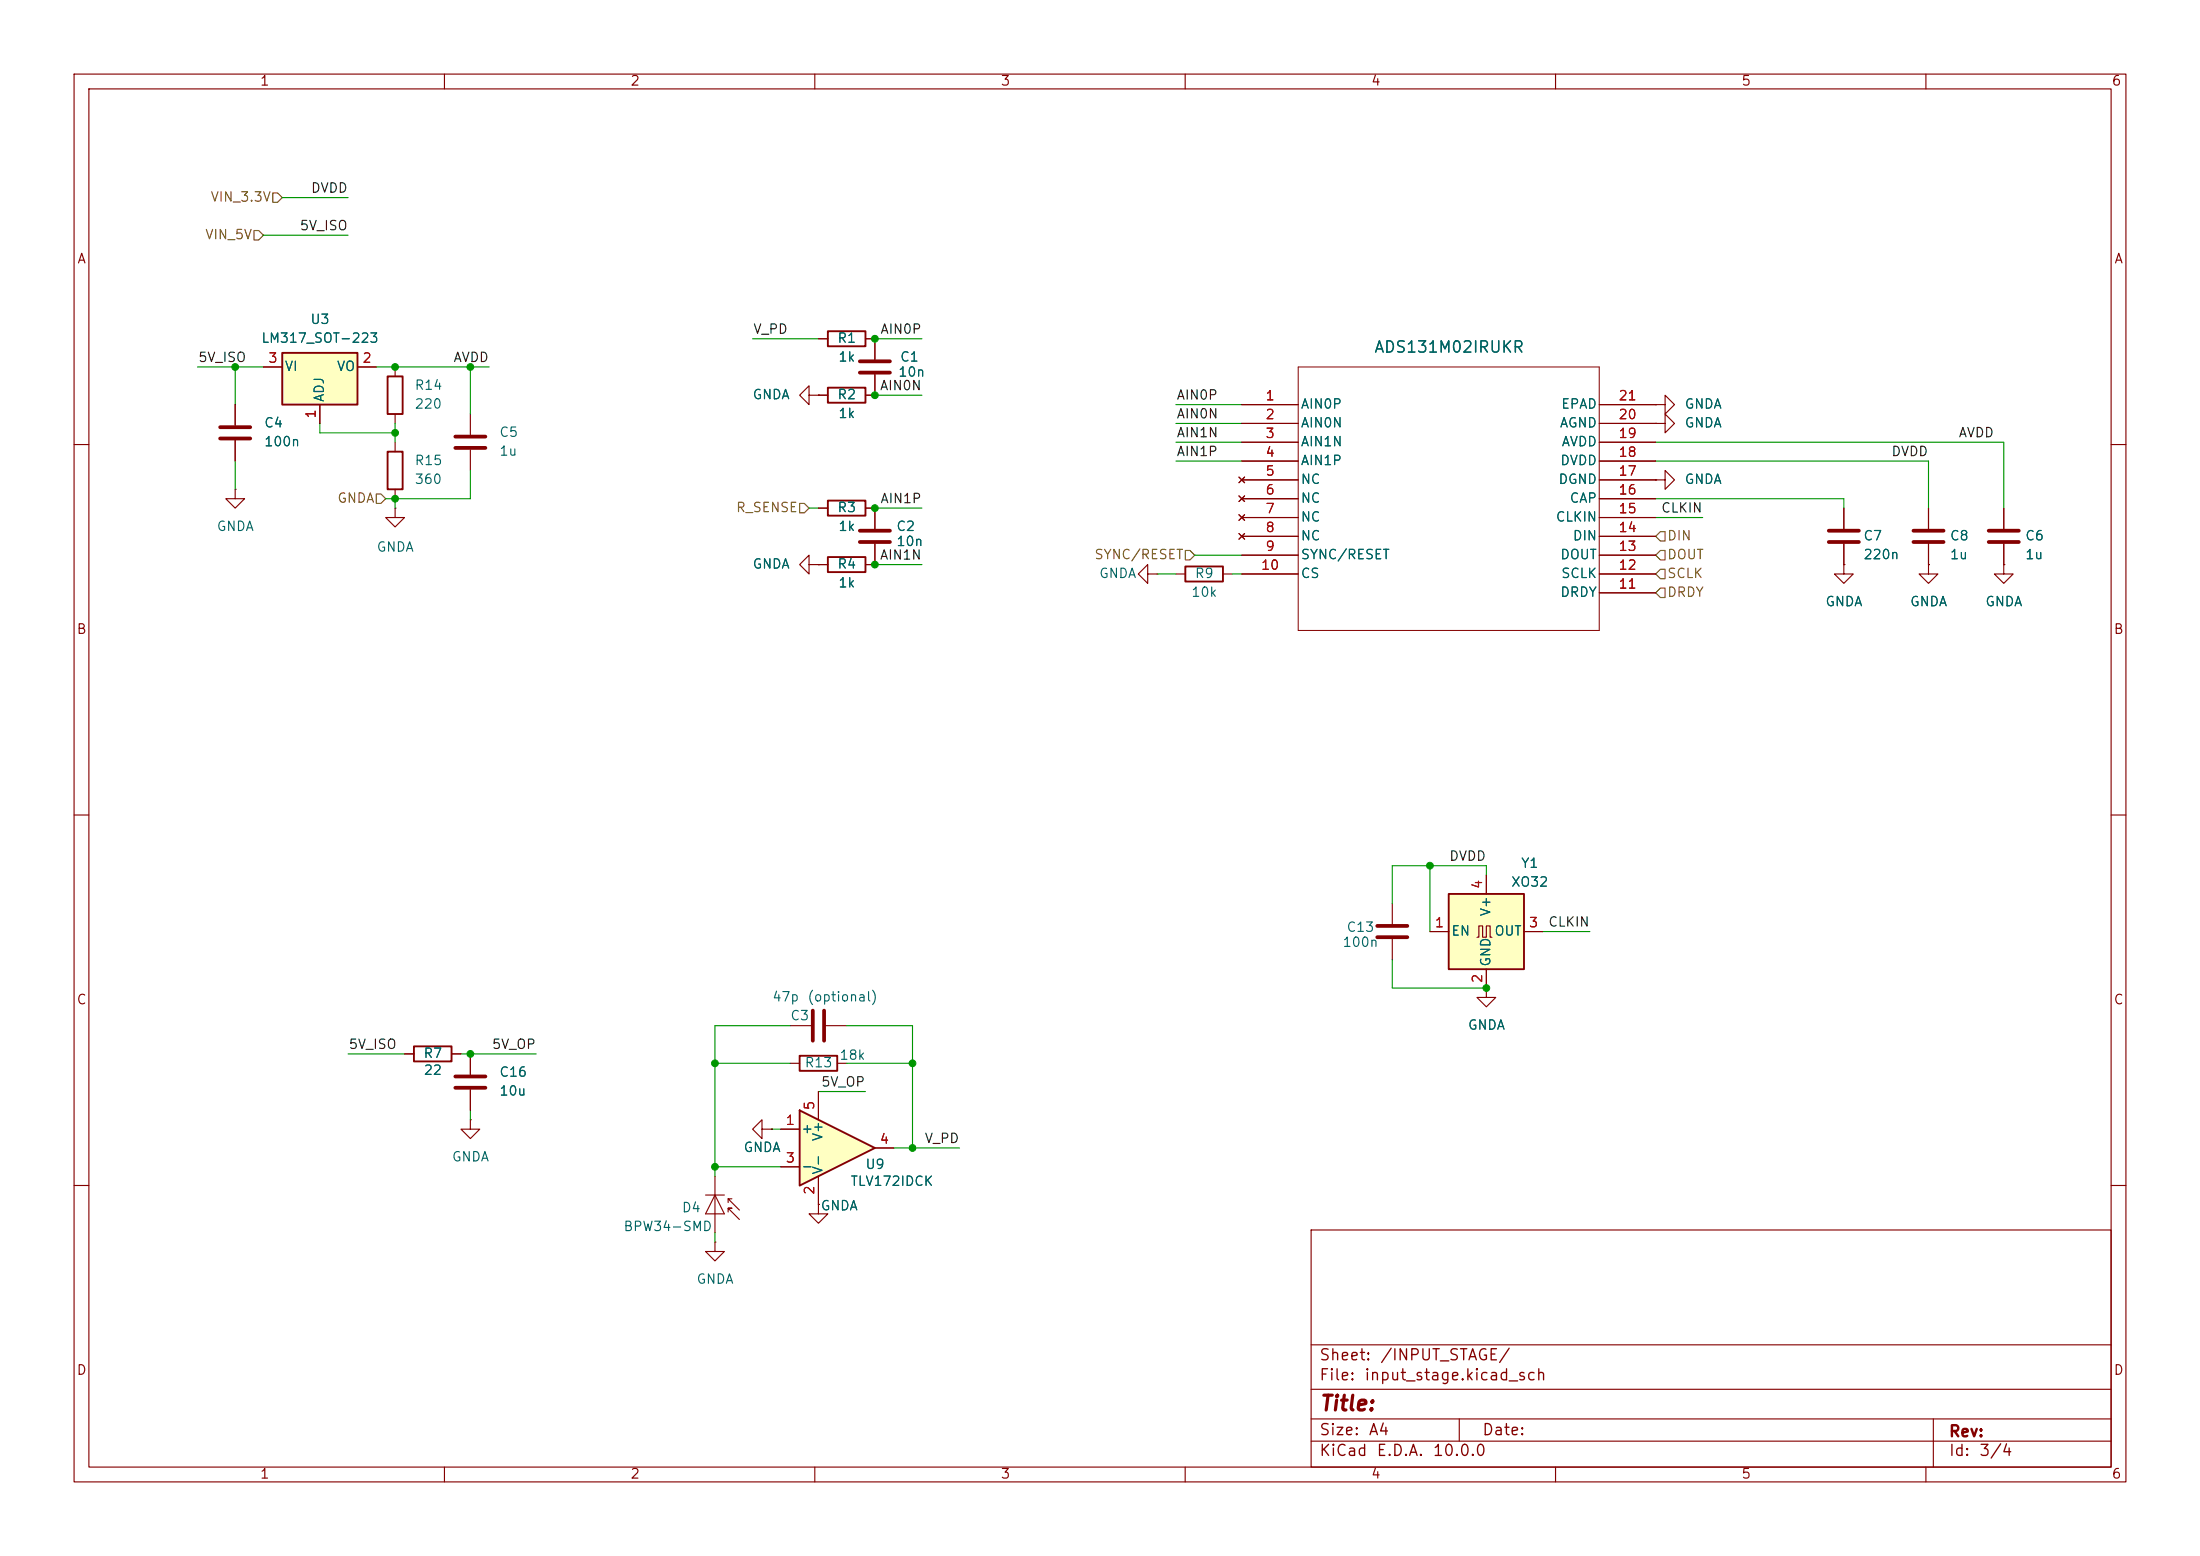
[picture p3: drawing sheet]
<svg xmlns="http://www.w3.org/2000/svg" width="297mm" height="210mm" viewBox="0 0 297 210" stroke-linecap="round" stroke-linejoin="round" font-family="sans-serif">
<g fill="none" stroke="#840000" stroke-width=".15">
<path d="M10 10h277v190h-277zM12 12h273v186h-273zM60 10v2M110 10v2M160 10v2M210 10v2M260 10v2M118.1 45.7v2.8M118.1 50.5v2.8M10 60h2M285 60h2M10 110h2"/>
<path d="M285 110h2M63.5 142.2v2.8M63.5 147.1v2.8M10 160h2M177 166h108v32h-108zM285 160h2M60 198v2M110 198v2M160 198v2M177 194.5h108M177 191.5h108M177 187.5h108"/>
<path d="M177 181.5h108M197 191.5v3M210 198v2M260 198v2M261 191.5v6.5"/>
</g>
<path d="M116.1 48.8h4M116.1 50.3h4M61.5 145.3h4M61.5 146.8h4" fill="none" stroke="#840000" stroke-width=".51"/>
<path d="M107.9 149.9l10.2 5-10.2 5.1z" fill="#ffffc2"/>
<path d="M111.8 44.7h5v2h-5zM111.8 52.3h5v2.1h-5zM111.8 75.2h5v2h-5zM111.8 67.6h5v2h-5zM160 76.5h5.1v2h-5.1zM55.9 141.2h5.1v2.1h-5.1zM107.9 142.5h5.1v2h-5.1zM107.9 149.9l10.2 5-10.2 5.1z" fill="none" stroke="#840000" stroke-width=".25"/>
<g fill="none" stroke="#840000" stroke-width=".15">
<path d="M110.5 45.7h1.3M110.5 53.3h1.3M116.8 45.7h1.3M116.8 53.3h1.3M223.5 57.2h1.3v-1.3l1.3 1.3-1.3 1.2v-1.2M223.5 57.2h.1M223.5 54.6h1.3v-1.3l1.3 1.3-1.3 1.3v-1.3M223.5 54.6h.1M31.7 66v1.3h1.3l-1.3 1.3-1.2-1.3h1.2M31.7 66h.1M53.3 68.6v1.3h1.3l-1.3 1.2-1.2-1.2h1.2M53.3 68.6h.1"/>
<path d="M110.5 76.2h1.3M110.5 68.6h1.3M116.8 68.6h1.3v2.8M118.1 73.4v2.8h-1.3M154.9 77.5v-1.3l-1.2 1.3 1.2 1.2v-1.2h1.3M156.2 77.5h.1M158.7 77.5h1.3M165.1 77.5h1.3M223.5 64.8h1.3v-1.3l1.3 1.3-1.3 1.2v-1.2M223.5 64.8h.1M270.5 76.2v1.3h1.3l-1.3 1.2-1.3-1.2h1.3M270.5 76.2h.1"/>
<path d="M270.5 68.6v2.8M270.5 73.4v2.8M106.7 138.4h2.8M111.5 138.4h2.8M188 121.9v2.8M188 126.7v2.8M200.7 133.4v1.2h1.2l-1.2 1.3-1.3-1.3h1.3M200.7 133.4h.1M54.6 142.2h1.3M61 142.2h1.2M63.5 151.1v1.3h1.3l-1.3 1.3-1.3-1.3h1.3M63.5 151.1h.1"/>
<path d="M96.5 158.8v7.6M102.9 152.4v-1.3l-1.3 1.3 1.3 1.3v-1.3h1.2M104.1 152.4h.1M105.4 152.4h2.5M105.4 157.5h2.5M106.7 143.5h1.2M110.5 147.3v3.8M110.5 158.8v3.8M113 143.5h1.3M118.1 154.9h2.5M95.2 161.3h2.6M96.5 167.6v1.3h1.3l-1.3 1.3-1.3-1.3h1.3"/>
<path d="M96.5 167.6h.1M96.5 161.3l1.3 2.5h-2.6zM98.3 163.6v-.5h.5h-.5l1.5 1.5M98.3 161.8v.5M98.8 161.8h-.5l1.5 1.5M110.5 162.6v1.2h1.3l-1.3 1.3-1.3-1.3h1.3M110.5 162.6h.1"/>
</g>
<path d="M116.1 71.6h4M116.1 73.2h4M268.5 71.6h4M268.5 73.2h4M109.7 136.4v4.1M111.3 136.4v4.1M185.9 125h4.1M185.9 126.5h4.1" fill="none" stroke="#840000" stroke-width=".51"/>
<path d="M195.6 120.7h10.1v10.1h-10.1z" fill="#ffffc2"/>
<path d="M52.3 50.8h2.1v5.1h-2.1zM195.6 120.7h10.1v10.1h-10.1z" fill="none" stroke="#840000" stroke-width=".25"/>
<g fill="none" stroke="#840000" stroke-width=".15">
<path d="M53.3 49.5v1.3M53.3 55.9v1.3M109.2 53.3v-1.2l-1.3 1.2 1.3 1.3v-1.3h1.3M110.5 53.3h.1M167.6 54.6h7.7M167.6 57.2h7.7M167.6 59.7h7.7M215.9 54.6h7.6M215.9 57.2h7.6M215.9 59.7h7.6M109.2 76.2v-1.3l-1.3 1.3 1.3 1.3v-1.3h1.3M110.5 76.2h.1"/>
<path d="M167.3 64.4l.7 .8M167.3 66.9l.7 .8M167.3 69.5l.7 .7M167.3 72l.7 .8M167.6 62.2h7.7M167.6 64.8h7.7M167.6 67.3h7.7M167.6 69.9h7.7M167.6 72.4h7.7M167.6 74.9h7.7M167.6 77.5h7.7M168 64.4l-.7 .8"/>
<path d="M168 66.9l-.7 .8M168 69.5l-.7 .7M168 72l-.7 .8M215.9 62.2h7.6M215.9 64.8h7.6M215.9 67.3h7.6M215.9 69.9h7.6M215.9 72.4h7.6M215.9 74.9h7.6M215.9 77.5h7.6M248.9 76.2v1.3h1.3l-1.3 1.2-1.3-1.2h1.3M248.9 76.2h.1"/>
<path d="M248.9 68.6v2.8M248.9 73.4v2.8M260.3 76.2v1.3h1.3l-1.3 1.2-1.2-1.2h1.2M260.3 76.2h.1M260.3 68.6v2.8M260.3 73.4v2.8M215.9 80h7.6M200.7 118.1v2.6M193 125.7h2.6M199.4 126.5h.2v-1.5h.6v1.5h.5v-1.5h.5v1.5h.2M200.7 130.8v2.6M205.7 125.7h2.6"/>
</g>
<path d="M175.3 49.5h40.6v35.6h-40.6z" fill="none" stroke="#840000" stroke-width=".14"/>
<path d="M246.9 71.6h4.1M246.9 73.2h4.1M258.3 71.6h4.1M258.3 73.2h4.1" fill="none" stroke="#840000" stroke-width=".51"/>
<path d="M38.1 47.6h10.2v7h-10.2z" fill="#ffffc2"/>
<path d="M38.1 47.6h10.2v7h-10.2zM52.3 61h2.1v5h-2.1z" fill="none" stroke="#840000" stroke-width=".25"/>
<g fill="none" stroke="#840000" stroke-width=".15">
<path d="M31.7 54.6v2.8M31.7 59.4v2.8M35.6 49.5h2.5M43.2 54.6v2.6M48.3 49.5h2.5M53.3 59.7v1.3M63.5 55.9v2.8M110.5 53.3h.1M110.5 53.3h1.3M110.5 45.7h1.3M116.8 45.7h1.3v2.8M118.1 50.5v2.8h-1.3"/>
<path d="M167.6 54.6h7.7M167.6 57.2h7.7M167.6 59.7h7.7M215.9 54.6h7.6M215.9 57.2h7.6M215.9 59.7h7.6M223.5 57.2h.1M223.5 54.6h.1M53.3 66v1.3M63.5 60.7v2.8M110.5 76.2h.1M110.5 68.6h1.3"/>
<path d="M110.5 76.2h1.3M116.8 68.6h1.3v2.8M118.1 73.4v2.8h-1.3M167.3 64.4l.7 .8M167.3 66.9l.7 .8M167.3 69.5l.7 .7M167.3 72l.7 .8M167.6 62.2h7.7M167.6 64.8h7.7M167.6 67.3h7.7M167.6 69.9h7.7M167.6 72.4h7.7"/>
<path d="M167.6 74.9h7.7M167.6 77.5h7.7M168 64.4l-.7 .8M168 66.9l-.7 .8M168 69.5l-.7 .7M168 72l-.7 .8M215.9 62.2h7.6M215.9 64.8h7.6M215.9 67.3h7.6M215.9 69.9h7.6M215.9 72.4h7.6M215.9 74.9h7.6"/>
<path d="M215.9 77.5h7.6M223.5 64.8h.1M248.9 76.2h.1M248.9 68.6v2.8M248.9 73.4v2.8M260.3 76.2h.1M260.3 68.6v2.8M260.3 73.4v2.8M270.5 76.2h.1M270.5 68.6v2.8M270.5 73.4v2.8M215.9 80h7.6"/>
<path d="M200.7 118.1v2.6M193 125.7h2.6M200.7 133.4h.1M200.7 130.8v2.6M205.7 125.7h2.6M54.6 142.2h1.3M61 142.2h1.2M63.5 142.2v2.8M63.5 147.1v2.8M104.1 152.4h.1M105.4 152.4h2.5M105.4 157.5h2.5"/>
<path d="M110.5 147.3v3.8M110.5 158.8v3.8M118.1 154.9h2.5M110.5 162.6h.1"/>
</g>
<path d="M29.7 57.7h4.1M29.7 59.2h4.1M61.5 58.9h4M61.5 60.5h4" fill="none" stroke="#840000" stroke-width=".51"/>
<path d="M34.3 31.1h.6l.7 .7-.7 .6h-.6zM36.8 26h.7l.6 .7-.6 .6h-.7zM50.8 66.7h.6l.7 .6-.7 .6h-.6zM107.9 67.9h.7l.6 .7-.6 .6h-.7zM160 74.3h.7l.6 .6-.6 .7h-.7zM224.2 76.8h.6v1.3h-.6l-.7-.6zM224.2 74.3h.6v1.3h-.6l-.7-.7zM224.2 79.4h.6v1.2h-.6l-.7-.6zM224.2 71.8h.6v1.2h-.6l-.7-.6z" fill="none" stroke="#725600" stroke-width=".15"/>
<g fill="none" stroke="#009600" stroke-width=".15">
<path d="M35.6 31.8h11.4M38.1 26.7h8.9M26.7 49.5h8.9M31.7 49.5v5.1M43.2 57.2v1.2h10.1M50.8 49.5h15.2M53.3 57.2v2.5M63.5 49.5v6.4M101.6 45.7h8.9M118.1 53.3h6.4M118.1 45.7h6.4M158.7 59.7h8.9"/>
<path d="M158.7 54.6h8.9M158.7 57.2h8.9M223.5 59.7h47v8.9M31.7 62.2v3.8M53.3 67.3v1.3M63.5 63.5v3.8h-11.4M109.2 68.6h1.3M118.1 76.2h6.4M118.1 68.6h6.4M156.2 77.5h2.5M158.7 62.2h8.9M161.3 74.9h6.3"/>
<path d="M166.4 77.5h1.2M223.5 62.2h36.8v6.4M223.5 67.3h25.4v1.3M223.5 69.9h6.4M193 116.8v8.9M200.7 118.1v-1.3h-12.7v5.1M106.7 138.4h-10.2v20.4M114.3 138.4h8.9v16.5M188 129.5v3.9h12.7M208.3 125.7h6.3M47 142.2h7.6M62.2 142.2h10.2"/>
<path d="M63.5 149.9v1.2M96.5 143.5h10.2M96.5 157.5h8.9M104.1 152.4h1.3M110.5 147.3h6.3M114.3 143.5h8.9M120.6 154.9h8.9M96.5 166.4v1.2"/>
</g>
<g fill="#009600" stroke="#009600" stroke-width=".14">
<circle cx="53.3" cy="49.5" r=".46"/>
<circle cx="53.3" cy="58.4" r=".46"/>
<circle cx="63.5" cy="49.5" r=".46"/>
<circle cx="31.7" cy="49.5" r=".46"/>
<circle cx="53.3" cy="67.3" r=".46"/>
<circle cx="118.1" cy="76.2" r=".46"/>
<circle cx="118.1" cy="68.6" r=".46"/>
<circle cx="118.1" cy="45.7" r=".46"/>
<circle cx="118.1" cy="53.3" r=".46"/>
<circle cx="123.2" cy="154.9" r=".46"/>
<circle cx="123.2" cy="143.5" r=".46"/>
<circle cx="96.5" cy="157.5" r=".46"/>
<circle cx="96.5" cy="143.5" r=".46"/>
<circle cx="63.5" cy="142.2" r=".46"/>
<circle cx="193" cy="116.8" r=".46"/>
<circle cx="200.7" cy="133.4" r=".46"/>
</g>
<text font-size="2" fill="#840000" x="178" y="190.9">Title:</text>
<text font-size="1.5" fill="#006464" x="185.4" y="48">ADS131M02IRUKR</text>
<g font-size="1.5" fill="#840000">
<text x="178" y="184">Sheet:</text>
<text x="186.2" y="184">/INPUT_STAGE/</text>
<text x="178" y="186.7">File:</text>
<text x="184.1" y="186.7">input_stage.kicad_sch</text>
<text x="178" y="196.9">KiCad</text>
<text x="178" y="194.1">Size:</text>
<text x="184.7" y="194.1">A4</text>
<text x="185.7" y="196.9">E.D.A.</text>
<text x="193.3" y="196.9">10.0.0</text>
<text x="200" y="194.1">Date:</text>
<text x="263" y="194.3">Rev:</text>
<text x="263" y="196.9">Id:</text>
<text x="267.1" y="196.9">3/4</text>
</g>
<g font-size="1.3" fill="#840000">
<text x="35" y="11.9">1</text>
<text x="85" y="11.9">2</text>
<text x="135" y="11.9">3</text>
<text x="185" y="11.9">4</text>
<text x="235" y="11.9">5</text>
<text x="285" y="11.9">6</text>
<text x="10.3" y="35.9">A</text>
<text x="285.3" y="35.9">A</text>
<text x="10.3" y="85.9">B</text>
<text x="285.3" y="85.9">B</text>
<text x="10.3" y="135.9">C</text>
<text x="285.3" y="135.9">C</text>
<text x="10.3" y="185.9">D</text>
<text x="285.3" y="185.9">D</text>
<text x="35" y="199.9">1</text>
<text x="85" y="199.9">2</text>
<text x="135" y="199.9">3</text>
<text x="185" y="199.9">4</text>
<text x="235" y="199.9">5</text>
<text x="285" y="199.9">6</text>
</g>
<g font-size="1.3" fill="#725600">
<text x="28.3" y="27.5">VIN_3.3V</text>
<text x="27.6" y="32.6">VIN_5V</text>
<text x="45.4" y="68.2">GNDA</text>
<text x="99.3" y="69.4">R_SENSE</text>
<text x="147.7" y="75.8">SYNC/RESET</text>
<text x="225" y="75.8">DOUT</text>
<text x="225" y="73.3">DIN</text>
<text x="225" y="78.3">SCLK</text>
<text x="225" y="80.9">DRDY</text>
</g>
<g font-size="1.3" fill="#0f0f0f">
<text x="41.9" y="26.3">DVDD</text>
<text x="40.4" y="31.4">5V_ISO</text>
<text x="101.6" y="45.4">V_PD</text>
<text x="118.8" y="45.4">AIN0P</text>
<text x="26.7" y="49.2">5V_ISO</text>
<text x="61.1" y="49.2">AVDD</text>
<text x="118.7" y="53">AIN0N</text>
<text x="158.7" y="56.8">AIN0N</text>
<text x="158.7" y="59.3">AIN1N</text>
<text x="158.7" y="54.3">AIN0P</text>
<text x="264.3" y="59.3">AVDD</text>
<text x="158.7" y="61.9">AIN1P</text>
<text x="255.2" y="61.9">DVDD</text>
<text x="118.8" y="68.2">AIN1P</text>
<text x="224.2" y="69.5">CLKIN</text>
<text x="118.7" y="75.9">AIN1N</text>
<text x="195.6" y="116.5">DVDD</text>
<text x="208.9" y="125.4">CLKIN</text>
<text x="47" y="141.9">5V_ISO</text>
<text x="66.3" y="141.9">5V_OP</text>
<text x="110.8" y="147">5V_OP</text>
<text x="124.7" y="154.6">V_PD</text>
</g>
<g font-size="1.3" fill="#006464">
<text x="35.2" y="46.6">LM317_SOT-223</text>
<text x="41.8" y="44">U3</text>
<text x="113" y="46.6">R1</text>
<text x="38.4" y="50.4">VI</text>
<text x="45.4" y="50.4">VO</text>
<text x="55.9" y="52.9">R14</text>
<text x="113.1" y="49.1">1k</text>
<text x="121.2" y="51.2">10n</text>
<text x="121.4" y="49.1">C1</text>
<text x="35.6" y="58">C4</text>
<text x="44" y="54.4" transform="rotate(-90 44 54.4)">ADJ</text>
<text x="55.9" y="55.5">220</text>
<text x="67.3" y="59.3">C5</text>
<text x="101.5" y="54.2">GNDA</text>
<text x="113" y="54.2">R2</text>
<text x="113.1" y="56.7">1k</text>
<text x="175.5" y="55.5">AIN0P</text>
<text x="175.5" y="58">AIN0N</text>
<text x="210.5" y="58">AGND</text>
<text x="210.7" y="55.5">EPAD</text>
<text x="227.3" y="58">GNDA</text>
<text x="227.3" y="55.5">GNDA</text>
<text x="35.6" y="60.6">100n</text>
<text x="55.9" y="65.6">360</text>
<text x="55.9" y="63.1">R15</text>
<text x="67.3" y="61.8">1u</text>
<text x="175.5" y="60.6">AIN1N</text>
<text x="175.5" y="63.1">AIN1P</text>
<text x="175.5" y="65.6">NC</text>
<text x="210.3" y="65.6">DGND</text>
<text x="210.5" y="63.1">DVDD</text>
<text x="210.7" y="60.6">AVDD</text>
<text x="227.3" y="65.6">GNDA</text>
<text x="29.2" y="72">GNDA</text>
<text x="113" y="69.4">R3</text>
<text x="113.1" y="72">1k</text>
<text x="120.9" y="72">C2</text>
<text x="175.5" y="68.2">NC</text>
<text x="175.5" y="70.7">NC</text>
<text x="209.9" y="70.7">CLKIN</text>
<text x="211.8" y="68.2">CAP</text>
<text x="50.8" y="74.8">GNDA</text>
<text x="101.5" y="77.1">GNDA</text>
<text x="113" y="77.1">R4</text>
<text x="120.9" y="74">10n</text>
<text x="175.5" y="73.3">NC</text>
<text x="175.5" y="75.8">SYNC/RESET</text>
<text x="210.5" y="75.8">DOUT</text>
<text x="212.2" y="73.3">DIN</text>
<text x="251.5" y="73.3">C7</text>
<text x="251.5" y="75.8">220n</text>
<text x="263.2" y="73.3">C8</text>
<text x="263.2" y="75.8">1u</text>
<text x="273.3" y="73.3">C6</text>
<text x="273.3" y="75.8">1u</text>
<text x="113.1" y="79.6">1k</text>
<text x="148.3" y="78.3">GNDA</text>
<text x="160.7" y="80.9">10k</text>
<text x="161.2" y="78.3">R9</text>
<text x="175.5" y="78.3">CS</text>
<text x="210.5" y="80.9">DRDY</text>
<text x="210.7" y="78.3">SCLK</text>
<text x="246.3" y="82.1">GNDA</text>
<text x="257.8" y="82.1">GNDA</text>
<text x="267.9" y="82.1">GNDA</text>
<text x="203.9" y="120">XO32</text>
<text x="205.3" y="117.4">Y1</text>
<text x="201.5" y="123.8" transform="rotate(-90 201.5 123.8)">V+</text>
<text x="181.2" y="128.1">100n</text>
<text x="181.7" y="126.1">C13</text>
<text x="195.8" y="126.6">EN</text>
<text x="201.5" y="130.6" transform="rotate(-90 201.5 130.6)">GND</text>
<text x="201.7" y="126.6">OUT</text>
<text x="104.2" y="135.5">47p</text>
<text x="108.9" y="135.5">(optional)</text>
<text x="57.1" y="143.1">R7</text>
<text x="106.6" y="138">C3</text>
<text x="113.2" y="143.4">18k</text>
<text x="198.1" y="139.3">GNDA</text>
<text x="57.1" y="145.4">22</text>
<text x="67.3" y="145.6">C16</text>
<text x="67.3" y="148.2">10u</text>
<text x="108.5" y="144.4">R13</text>
<text x="100.3" y="155.8">GNDA</text>
<text x="108.1" y="153.3">+</text>
<text x="111.4" y="154.1" transform="rotate(-90 111.4 154.1)">V+</text>
<text x="60.9" y="157.1">GNDA</text>
<text x="108.1" y="158.3">-</text>
<text x="111.4" y="158.6" transform="rotate(-90 111.4 158.6)">V-</text>
<text x="114.7" y="160.4">TLV172IDCK</text>
<text x="116.7" y="158.1">U9</text>
<text x="84.1" y="166.5">BPW34-SMD</text>
<text x="92" y="163.9">D4</text>
<text x="110.7" y="163.7">GNDA</text>
<text x="93.9" y="173.6">GNDA</text>
</g>
<g font-size="1.3" fill="#a90000">
<text x="36.1" y="49.3">3</text>
<text x="48.8" y="49.3">2</text>
<text x="42.9" y="56.6" transform="rotate(-90 42.9 56.6)">1</text>
<text x="170.7" y="54.4">1</text>
<text x="170.7" y="56.9">2</text>
<text x="170.7" y="59.4">3</text>
<text x="218.4" y="59.4">19</text>
<text x="218.4" y="56.9">20</text>
<text x="218.4" y="54.4">21</text>
<text x="170.7" y="62">4</text>
<text x="170.7" y="64.5">5</text>
<text x="218.4" y="64.5">17</text>
<text x="218.4" y="62">18</text>
<text x="170.7" y="67.1">6</text>
<text x="170.7" y="69.6">7</text>
<text x="218.4" y="69.6">15</text>
<text x="218.4" y="67.1">16</text>
<text x="170.1" y="77.2">10</text>
<text x="170.7" y="72.1">8</text>
<text x="170.7" y="74.7">9</text>
<text x="218.4" y="77.2">12</text>
<text x="218.4" y="74.7">13</text>
<text x="218.4" y="72.1">14</text>
<text x="218.4" y="79.8">11</text>
<text x="193.6" y="125.5">1</text>
<text x="200.4" y="120.1" transform="rotate(-90 200.4 120.1)">4</text>
<text x="206.3" y="125.5">3</text>
<text x="200.4" y="132.8" transform="rotate(-90 200.4 132.8)">2</text>
<text x="110.2" y="149.9" transform="rotate(-90 110.2 149.9)">5</text>
<text x="106" y="152.1">1</text>
<text x="118.7" y="154.7">4</text>
<text x="106" y="157.2">3</text>
<text x="110.2" y="161.4" transform="rotate(-90 110.2 161.4)">2</text>
</g>
</svg>
